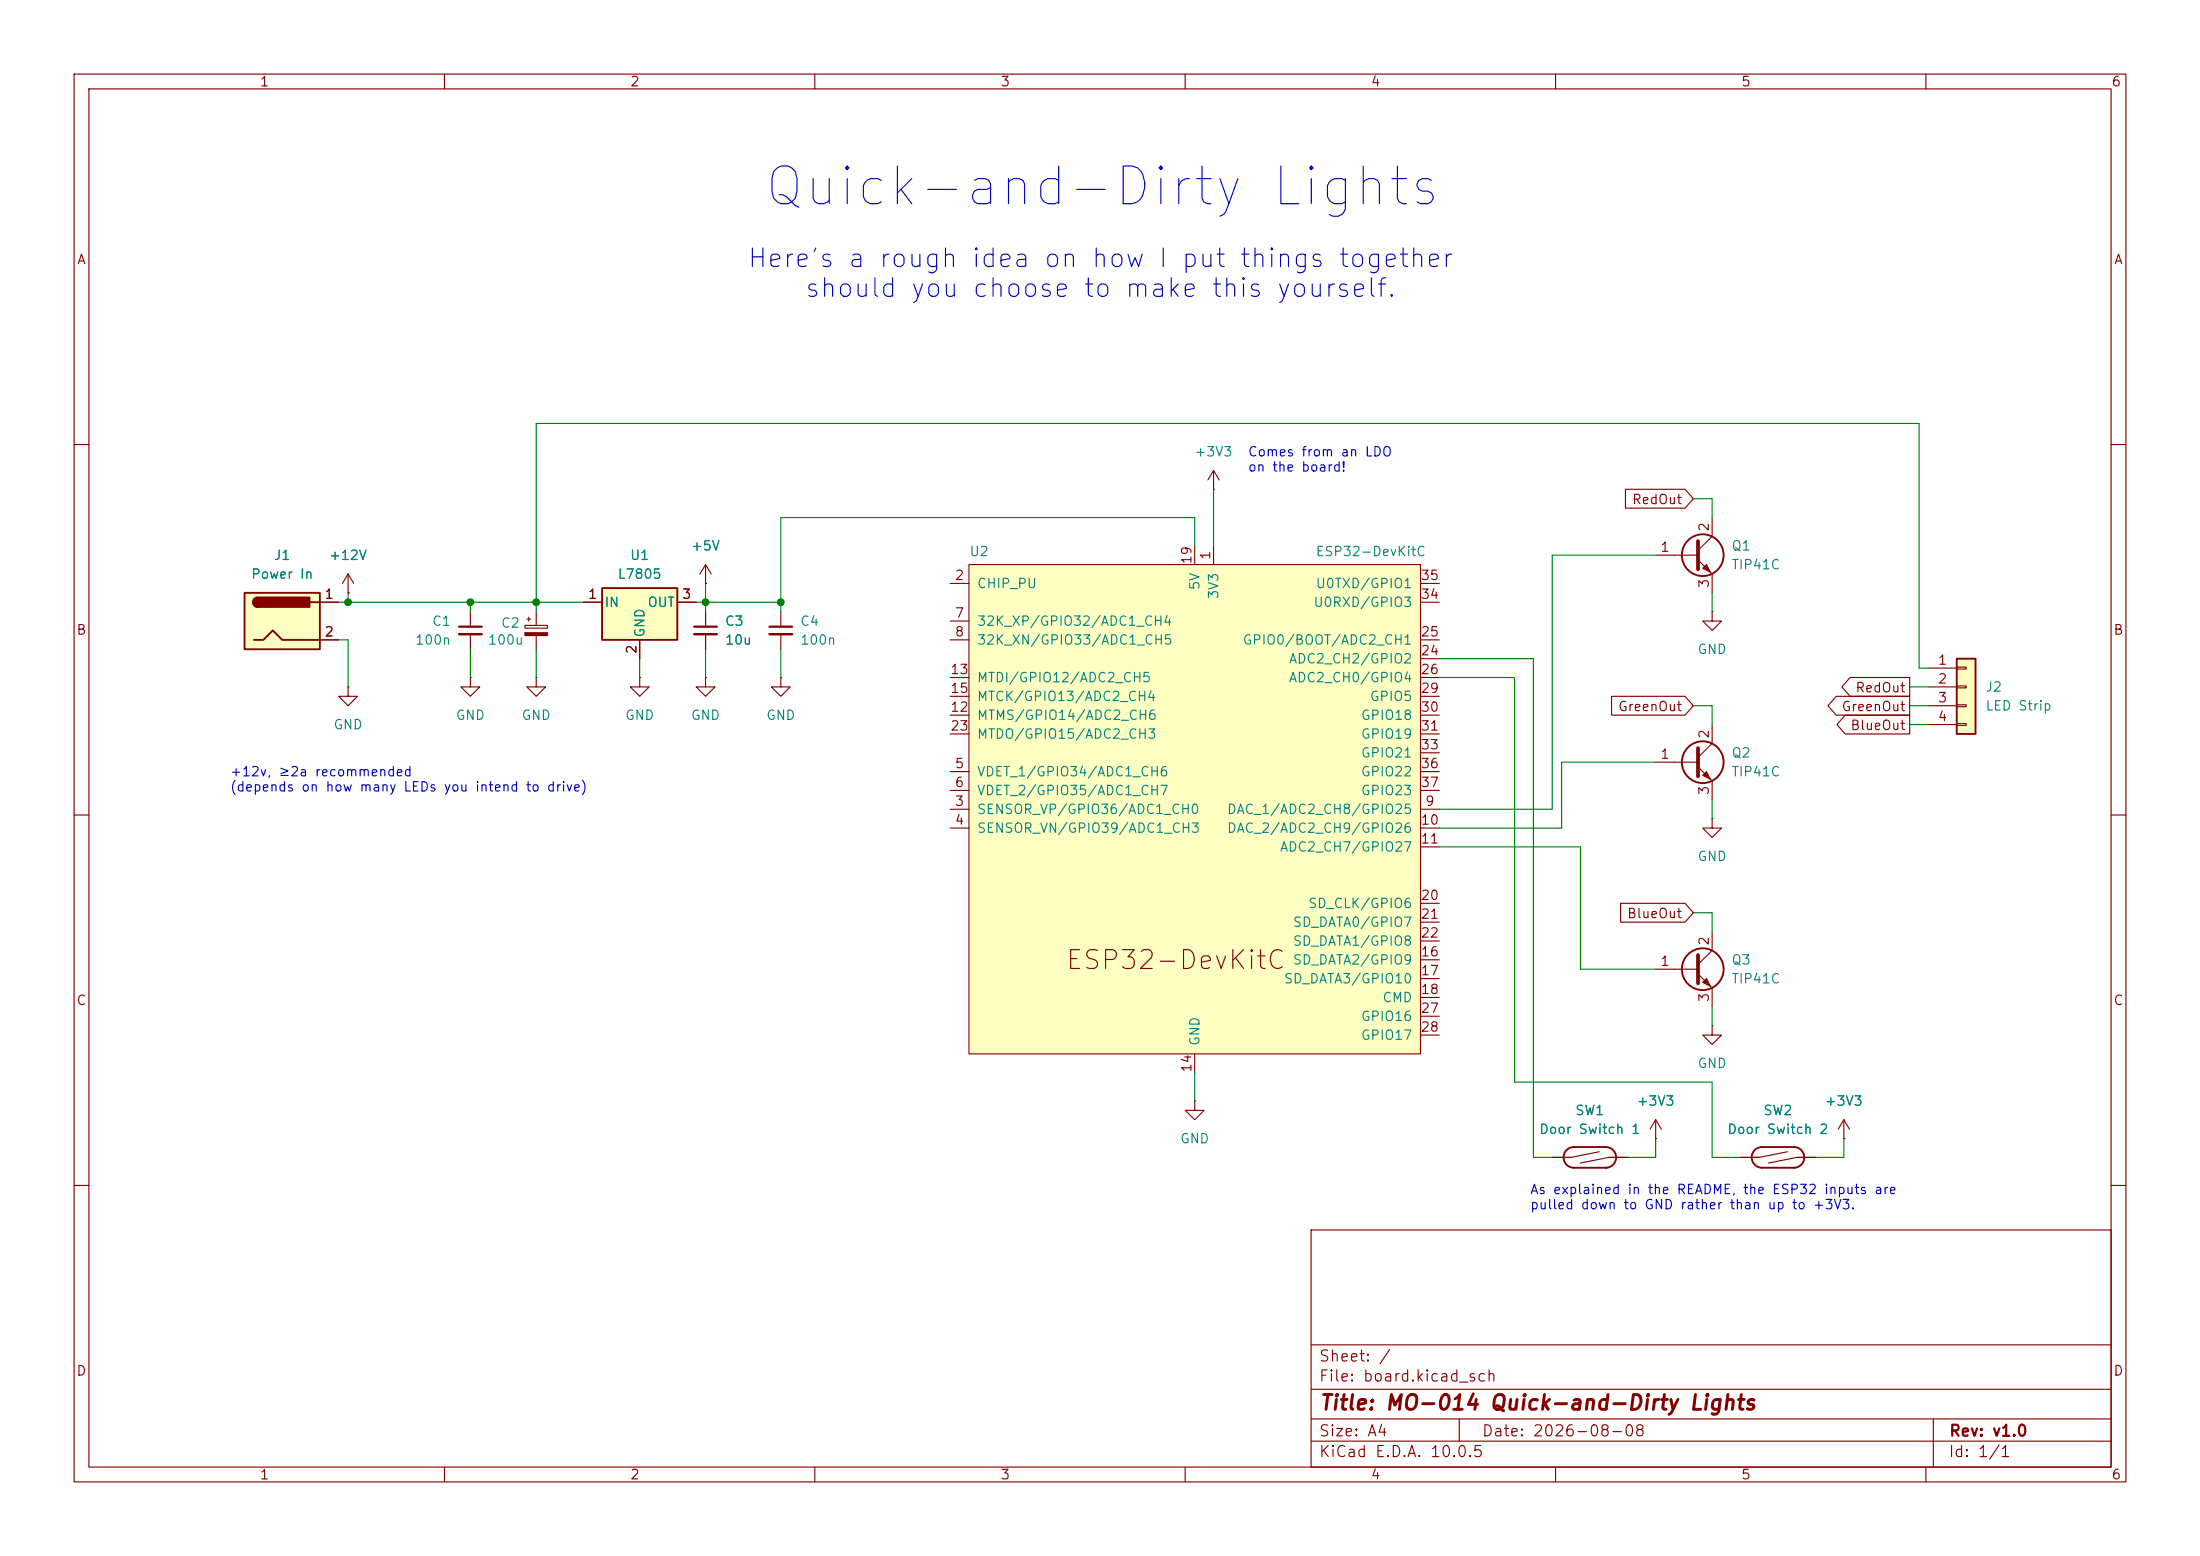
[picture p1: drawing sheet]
<svg xmlns="http://www.w3.org/2000/svg" width="297mm" height="210mm" viewBox="0 0 297 210" stroke-linecap="round" stroke-linejoin="round" font-family="sans-serif">
<g fill="none" stroke="#840000" stroke-width=".15">
<path d="M10 10h277v190h-277zM12 12h273v186h-273zM60 10v2M110 10v2M160 10v2M210 10v2M260 10v2M10 60h2M285 60h2M10 110h2M285 110h2M10 160h2"/>
<path d="M177 166h108v32h-108zM285 160h2M60 198v2M110 198v2M160 198v2M177 194.5h108M177 191.5h108M177 187.5h108M177 181.5h108M197 191.5v3M210 198v2M260 198v2"/>
<path d="M261 191.5v6.5"/>
</g>
<path d="M81.3 79.4h10.1v7h-10.1z" fill="#ffffc2"/>
<g fill="none" stroke="#840000" stroke-width=".25">
<path d="M81.3 79.4h10.1v7h-10.1z"/>
<circle cx="229.9" cy="102.9" r="2.82"/>
<circle cx="229.9" cy="130.8" r="2.82"/>
</g>
<g fill="none" stroke="#840000" stroke-width=".15">
<path d="M47 92.7v1.3h1.3l-1.3 1.3-1.3-1.3h1.3M47 92.7h.1M63.5 91.4v1.3h1.3l-1.3 1.3-1.3-1.3h1.3M63.5 91.4h.1M72.4 91.4v1.3h1.3l-1.3 1.3-1.3-1.3h1.3M72.4 91.4h.1M78.7 81.3h2.6M86.4 86.4v2.5M91.4 81.3h2.6M231.1 97.8v2.5l-1.9 1.9M223.5 102.9h5.7M229.2 103.5l1.9 1.9v2.6"/>
<path d="M231.1 110.5v1.3h1.3l-1.3 1.2-1.2-1.2h1.2M231.1 110.5h.1M223.5 130.8h5.7M229.2 131.4l1.9 2v2.5M231.1 125.7v2.6l-1.9 1.9"/>
</g>
<path d="M229.2 101v3.8M229.2 128.9v3.8" fill="none" stroke="#840000" stroke-width=".51"/>
<g fill="#840000" stroke="#840000" stroke-width=".15">
<path d="M229.9 132.6l.5-.5 .5 1z"/>
<path d="M229.9 104.6l.5-.5 .5 1.1z"/>
</g>
<path d="M264.2 88.9h2.5v10.2h-2.5z" fill="#ffffc2"/>
<path d="M264.2 88.9h2.5v10.2h-2.5zM216.8 157.6a1.4 1.4 0 0 0 1.4-1.4 1.4 1.4 0 0 0-1.4-1.4h-4.3a1.4 1.4 0 0 0-1.4 1.4 1.4 1.4 0 0 0 1.4 1.4h4.4M242.2 157.6a1.4 1.4 0 0 0 1.4-1.4 1.4 1.4 0 0 0-1.4-1.4h-4.3a1.4 1.4 0 0 0-1.4 1.4 1.4 1.4 0 0 0 1.4 1.4h4.4" fill="none" stroke="#840000" stroke-width=".25"/>
<g fill="none" stroke="#840000" stroke-width=".15">
<path d="M70.9 84.4h3v.4h-3zM71.1 83.6h.5M71.4 83.3v.5M72.4 82.6v1.8M72.4 85.8v1.8M260.3 90.2h3.9M260.3 92.7h3.9M260.3 95.3h3.9M260.3 97.8h3.9M264.2 90h1.2v.3h-1.2zM264.2 92.6h1.2v.2h-1.2zM264.2 95.1h1.2v.3h-1.2z"/>
<path d="M264.2 97.7h1.2v.2h-1.2zM161.3 148.6v1.3h1.3l-1.3 1.2-1.3-1.2h1.3M161.3 148.6h.1M215.9 155.4l-3.8 .8h-2.6M219.7 156.2h-2.5l-3.8 .8M241.3 155.4l-3.8 .8h-2.6M245.1 156.2h-2.5l-3.8 .8M248.9 153.7h.1M248.9 151.1l-.7 1.3M248.9 151.1l.8 1.3M248.9 151.1v2.6"/>
</g>
<path d="M70.9 85.4h3v.4h-3z" fill="#840000" stroke="#840000" stroke-width=".15"/>
<path d="M130.8 76.2h61v66h-61z" fill="#ffffc2"/>
<g fill="none" stroke="#840000" stroke-width=".15">
<path d="M47 77.5l-.8 1.2M47 77.5l.8 1.2M47 77.5v2.5M128.3 78.7h2.5M130.8 76.2h61v66h-61zM161.3 73.7v2.5M163.8 73.7v2.5M191.8 78.7h2.5M47 80h.1M63.5 82.6v2M63.5 85.6v2M128.3 83.8h2.5"/>
<path d="M128.3 86.4h2.5M128.3 96.5h2.5M128.3 91.4h2.5M128.3 94h2.5M128.3 99.1h2.5M191.8 86.4h2.5M191.8 96.5h2.5M191.8 91.4h2.5M191.8 94h2.5M191.8 99.1h2.5M191.8 88.9h2.5M191.8 81.3h2.5"/>
<path d="M231.1 82.6v1.2h1.3l-1.3 1.3-1.2-1.3h1.2M231.1 82.6h.1M128.3 109.2h2.5M128.3 111.8h2.5M128.3 104.1h2.5M128.3 106.7h2.5M191.8 109.2h2.5M191.8 111.8h2.5M191.8 104.1h2.5M191.8 106.7h2.5M191.8 114.3h2.5M191.8 101.6h2.5"/>
<path d="M191.8 129.5h2.5M191.8 132.1h2.5M191.8 134.6h2.5M191.8 121.9h2.5M191.8 124.5h2.5M191.8 127h2.5M191.8 137.2h2.5M191.8 139.7h2.5M161.3 142.2v2.6"/>
</g>
<path d="M62 84.6h3" fill="none" stroke="#840000" stroke-width=".3"/>
<path d="M62 85.6h3" fill="none" stroke="#840000" stroke-width=".33"/>
<path d="M33 80h10.2v7.6h-10.2z" fill="#ffffc2"/>
<g fill="none" stroke="#840000" stroke-width=".25">
<path d="M33 80h10.2v7.6h-10.2zM34.3 86.4h1.3l1.2-1.3 1.3 1.3h5.1M34.8 80.6a.64 .64 0 0 0-.6 .7 .64 .64 0 0 0 .6 .6M41.9 81.3h1.3"/>
<circle cx="229.9" cy="74.9" r="2.82"/>
</g>
<g fill="#840000" stroke="#840000" stroke-width=".25">
<path d="M34.3 80.8l.5-.2v1.3a.63 .63 0 0 1-.6-.4 .63 .63 0 0 1 .1-.7z"/>
<path d="M34.8 80.6h7v1.3h-7z"/>
</g>
<g fill="none" stroke="#840000" stroke-width=".15">
<path d="M95.2 78.7h.1M95.2 76.2v2.5M95.2 76.2l-.7 1.3M95.2 76.2l.8 1.3M163.8 66h.1M163.8 63.5l-.7 1.3M163.8 63.5l.8 1.3M163.8 63.5v2.5M219.4 66h8.1l1.1 1.3-1.1 1.3h-8.1zM223.5 74.9h5.7M229.2 75.6l1.9 1.9v2.5M231.1 69.9v2.5l-1.9 1.9"/>
<path d="M43.2 81.3h2.5M43.2 86.4h2.5M47 80h.1M78.7 81.3h2.6M86.4 91.4v1.3h1.2l-1.2 1.3-1.3-1.3h1.3M86.4 91.4h.1M86.4 86.4v2.5M91.4 81.3h2.6M95.2 91.4v1.3h1.3l-1.3 1.3-1.2-1.3h1.2M95.2 91.4h.1M95.2 82.6v2M95.2 85.6v2"/>
<path d="M105.4 91.4v1.3h1.3l-1.3 1.3-1.3-1.3h1.3M105.4 91.4h.1M105.4 82.6v2M105.4 85.6v2M217.6 94h9.9l1.1 1.3-1.1 1.2h-9.9zM247.9 94h9.9v2.5h-9.9l-1.1-1.2zM249.1 96.5h8.7v2.6h-8.7l-1.1-1.3zM249.8 91.4h8v2.6h-8l-1.1-1.3zM218.8 121.9h8.7l1.1 1.3-1.1 1.3h-8.7zM231.1 138.4v1.3h1.3l-1.3 1.3-1.2-1.3h1.2M231.1 138.4h.1M209.5 156.2h2.6"/>
<path d="M217.2 156.2h2.5M223.5 153.7h.1M223.5 151.1l-.7 1.3M223.5 151.1l.8 1.3M223.5 151.1v2.6M234.9 156.2h2.6M242.6 156.2h2.5M248.9 153.7h.1"/>
</g>
<path d="M93.7 84.6h3.1M103.9 84.6h3" fill="none" stroke="#840000" stroke-width=".3"/>
<path d="M93.7 85.6h3.1M103.9 85.6h3" fill="none" stroke="#840000" stroke-width=".33"/>
<path d="M229.2 73v3.8" fill="none" stroke="#840000" stroke-width=".51"/>
<path d="M229.9 76.7l.5-.5 .5 1z" fill="#840000" stroke="#840000" stroke-width=".15"/>
<g fill="none" stroke="#008400" stroke-width=".15">
<path d="M95.2 78.7v3.9M161.3 73.7v-3.8h-55.9v12.7M163.8 66v7.7M223.5 74.9h-14v34.3h-15.2M228.6 67.3h2.5v2.6M45.7 81.3h33M45.7 86.4h1.3v6.3M47 80v1.3M63.5 81.3v1.3M63.5 87.6v3.8M72.4 82.6v-25.4h186.7v33h1.2M72.4 87.6v3.8"/>
<path d="M86.4 88.9v2.5M94 81.3h11.4M95.2 87.6v3.8M105.4 87.6v3.8M194.3 91.4h10.2v54.7h26.6v10.1h3.8M194.3 88.9h12.7v67.3h2.5M228.6 95.3h2.5v2.5M231.1 80v2.6M257.8 92.7h2.5M257.8 97.8h2.5M257.8 95.3h2.5M194.3 114.3h19.1v16.5h10.1"/>
<path d="M223.5 102.9h-12.7v8.9h-16.5M231.1 108v2.5M228.6 123.2h2.5v2.5M231.1 135.9v2.5M161.3 144.8v3.8M223.5 153.7v2.5h-3.8M248.9 153.7v2.5h-3.8"/>
</g>
<g fill="#008400" stroke="#008400" stroke-width=".14">
<circle cx="72.4" cy="81.3" r=".46"/>
<circle cx="63.5" cy="81.3" r=".46"/>
<circle cx="47" cy="81.3" r=".46"/>
<circle cx="95.2" cy="81.3" r=".46"/>
<circle cx="105.4" cy="81.3" r=".46"/>
</g>
<text font-size="5.1" fill="#0000c2" x="102.7" y="29">Quick-and-Dirty Lights</text>
<g font-size="2.5" fill="#0000c2">
<text x="100.7" y="36.7">Here's a rough idea on how I put things together</text>
<text x="108.5" y="40.8">should you choose to make this yourself.</text>
</g>
<text font-size="2.5" fill="#840000" x="143.7" y="131.5">ESP32-DevKitC</text>
<text font-size="2" fill="#840000" x="178" y="190.8">Title: MO-014 Quick-and-Dirty Lights</text>
<g font-size="1.5" fill="#840000">
<text x="178" y="184.1">Sheet: /</text>
<text x="178" y="186.8">File: board.kicad_sch</text>
<text x="178" y="197">KiCad E.D.A. 10.0.5</text>
<text x="178" y="194.2">Size: A4</text>
<text x="200" y="194.2">Date: 2026-08-08</text>
<text x="263" y="197">Id: 1/1</text>
<text x="263" y="194.2">Rev: v1.0</text>
</g>
<g font-size="1.3" fill="#840000">
<text x="35" y="12">1</text>
<text x="85" y="12">2</text>
<text x="135" y="12">3</text>
<text x="185" y="12">4</text>
<text x="235" y="12">5</text>
<text x="285" y="12">6</text>
<text x="10.3" y="36">A</text>
<text x="285.3" y="36">A</text>
<text x="220.2" y="68.4">RedOut</text>
<text x="231" y="71.9" transform="rotate(-90 231 71.9)">2</text>
<text x="161.2" y="76.3" transform="rotate(-90 161.2 76.3)">19</text>
<text x="163.7" y="75.7" transform="rotate(-90 163.7 75.7)">1</text>
<text x="224.1" y="74.8">1</text>
<text x="43.7" y="81.1">1</text>
<text x="79.3" y="81.1">1</text>
<text x="92" y="81.1">3</text>
<text x="128.8" y="78.6">2</text>
<text x="128.8" y="83.7">7</text>
<text x="191.7" y="81.1">34</text>
<text x="191.7" y="78.6">35</text>
<text x="231" y="79.5" transform="rotate(-90 231 79.5)">3</text>
<text x="10.2" y="86">B</text>
<text x="43.7" y="86.2">2</text>
<text x="86.2" y="88.4" transform="rotate(-90 86.2 88.4)">2</text>
<text x="128.8" y="86.2">8</text>
<text x="191.7" y="88.8">24</text>
<text x="191.7" y="86.2">25</text>
<text x="285.2" y="86">B</text>
<text x="128.2" y="91.3">13</text>
<text x="128.2" y="93.8">15</text>
<text x="191.7" y="91.3">26</text>
<text x="191.7" y="93.8">29</text>
<text x="250.4" y="93.8">RedOut</text>
<text x="261.5" y="90">1</text>
<text x="261.5" y="92.6">2</text>
<text x="261.5" y="95.1">3</text>
<text x="128.2" y="96.4">12</text>
<text x="128.2" y="98.9">23</text>
<text x="191.7" y="96.4">30</text>
<text x="191.7" y="98.9">31</text>
<text x="191.7" y="101.5">33</text>
<text x="218.4" y="96.3">GreenOut</text>
<text x="231" y="99.8" transform="rotate(-90 231 99.8)">2</text>
<text x="248.5" y="96.3">GreenOut</text>
<text x="249.7" y="98.8">BlueOut</text>
<text x="261.5" y="97.7">4</text>
<text x="128.8" y="104">5</text>
<text x="128.8" y="106.5">6</text>
<text x="191.7" y="104">36</text>
<text x="191.7" y="106.5">37</text>
<text x="224.1" y="102.7">1</text>
<text x="231" y="107.4" transform="rotate(-90 231 107.4)">3</text>
<text x="128.8" y="109.1">3</text>
<text x="128.8" y="111.6">4</text>
<text x="191.7" y="111.6">10</text>
<text x="192.3" y="109.1">9</text>
<text x="191.7" y="114.2">11</text>
<text x="191.7" y="121.8">20</text>
<text x="191.7" y="124.3">21</text>
<text x="219.6" y="124.2">BlueOut</text>
<text x="191.7" y="129.4">16</text>
<text x="191.7" y="131.9">17</text>
<text x="191.7" y="126.9">22</text>
<text x="224.1" y="130.7">1</text>
<text x="231" y="127.7" transform="rotate(-90 231 127.7)">2</text>
<text x="10.2" y="136">C</text>
<text x="191.7" y="134.5">18</text>
<text x="191.7" y="137">27</text>
<text x="231" y="135.4" transform="rotate(-90 231 135.4)">3</text>
<text x="285.2" y="136">C</text>
<text x="191.7" y="139.6">28</text>
<text x="161.2" y="144.8" transform="rotate(-90 161.2 144.8)">14</text>
<text x="10.2" y="186">D</text>
<text x="285.2" y="186">D</text>
<text x="35" y="200">1</text>
<text x="85" y="200">2</text>
<text x="135" y="200">3</text>
<text x="185" y="200">4</text>
<text x="235" y="200">5</text>
<text x="285" y="200">6</text>
</g>
<g font-size="1.3" fill="#008484">
<text x="161.2" y="61.9">+3V3</text>
<text x="36.9" y="75.9">J1</text>
<text x="44.3" y="75.9">+12V</text>
<text x="85" y="75.9">U1</text>
<text x="93.2" y="74.6">+5V</text>
<text x="130.8" y="75.4">U2</text>
<text x="177.5" y="75.4">ESP32-DevKitC</text>
<text x="233.7" y="74.6">Q1</text>
<text x="233.7" y="77.2">TIP41C</text>
<text x="33.8" y="78.4">Power In</text>
<text x="81.5" y="82.2">IN</text>
<text x="83.3" y="78.4">L7805</text>
<text x="87.3" y="82.2">OUT</text>
<text x="131.8" y="79.7">CHIP_PU</text>
<text x="162.3" y="79.7" transform="rotate(-90 162.3 79.7)">5V</text>
<text x="164.8" y="81" transform="rotate(-90 164.8 81)">3V3</text>
<text x="177.2" y="82.2">U0RXD/GPIO3</text>
<text x="177.5" y="79.7">U0TXD/GPIO1</text>
<text x="55.9" y="87.3">100n</text>
<text x="58.2" y="84.8">C1</text>
<text x="65.8" y="87.3">100u</text>
<text x="67.5" y="85">C2</text>
<text x="87.3" y="86.1" transform="rotate(-90 87.3 86.1)">GND</text>
<text x="97.8" y="84.8">C3</text>
<text x="97.8" y="87.3">10u</text>
<text x="107.9" y="84.8">C4</text>
<text x="107.9" y="87.3">100n</text>
<text x="131.8" y="84.8">32K_XP/GPIO32/ADC1_CH4</text>
<text x="131.8" y="87.3">32K_XN/GPIO33/ADC1_CH5</text>
<text x="167.7" y="87.3">GPIO0/BOOT/ADC2_CH1</text>
<text x="173.9" y="89.9">ADC2_CH2/GPIO2</text>
<text x="229.1" y="88.6">GND</text>
<text x="131.8" y="92.4">MTDI/GPIO12/ADC2_CH5</text>
<text x="131.8" y="94.9">MTCK/GPIO13/ADC2_CH4</text>
<text x="173.9" y="92.4">ADC2_CH0/GPIO4</text>
<text x="184.8" y="94.9">GPIO5</text>
<text x="268" y="93.7">J2</text>
<text x="44.9" y="98.8">GND</text>
<text x="61.4" y="97.5">GND</text>
<text x="70.3" y="97.5">GND</text>
<text x="84.3" y="97.5">GND</text>
<text x="93.2" y="97.5">GND</text>
<text x="103.3" y="97.5">GND</text>
<text x="131.8" y="97.5">MTMS/GPIO14/ADC2_CH6</text>
<text x="131.8" y="100">MTDO/GPIO15/ADC2_CH3</text>
<text x="183.6" y="97.5">GPIO18</text>
<text x="183.6" y="100">GPIO19</text>
<text x="268" y="96.2">LED Strip</text>
<text x="131.8" y="105.1">VDET_1/GPIO34/ADC1_CH6</text>
<text x="131.8" y="107.6">VDET_2/GPIO35/ADC1_CH7</text>
<text x="183.6" y="102.6">GPIO21</text>
<text x="183.6" y="105.1">GPIO22</text>
<text x="183.6" y="107.6">GPIO23</text>
<text x="233.7" y="102.6">Q2</text>
<text x="233.7" y="105.1">TIP41C</text>
<text x="131.8" y="110.2">SENSOR_VP/GPIO36/ADC1_CH0</text>
<text x="131.8" y="112.7">SENSOR_VN/GPIO39/ADC1_CH3</text>
<text x="165.6" y="110.2">DAC_1/ADC2_CH8/GPIO25</text>
<text x="165.6" y="112.7">DAC_2/ADC2_CH9/GPIO26</text>
<text x="172.7" y="115.3">ADC2_CH7/GPIO27</text>
<text x="229.1" y="116.5">GND</text>
<text x="174.4" y="125.4">SD_DATA0/GPIO7</text>
<text x="176.5" y="122.9">SD_CLK/GPIO6</text>
<text x="174.4" y="130.5">SD_DATA2/GPIO9</text>
<text x="174.4" y="128">SD_DATA1/GPIO8</text>
<text x="233.7" y="130.5">Q3</text>
<text x="173.2" y="133">SD_DATA3/GPIO10</text>
<text x="186.5" y="135.6">CMD</text>
<text x="233.7" y="133">TIP41C</text>
<text x="162.3" y="141.3" transform="rotate(-90 162.3 141.3)">GND</text>
<text x="183.6" y="138.1">GPIO16</text>
<text x="183.6" y="140.7">GPIO17</text>
<text x="220.9" y="149.6">+3V3</text>
<text x="229.1" y="144.5">GND</text>
<text x="246.3" y="149.6">+3V3</text>
<text x="159.2" y="154.6">GND</text>
<text x="207.7" y="153.4">Door Switch 1</text>
<text x="212.6" y="150.8">SW1</text>
<text x="233.1" y="153.4">Door Switch 2</text>
<text x="238" y="150.8">SW2</text>
</g>
<g font-size="1.3" fill="#0000c2">
<text x="168.4" y="61.9">Comes from an LDO</text>
<text x="168.4" y="64">on the board!</text>
<text x="31" y="105.1">+12v, ≥2a recommended</text>
<text x="31" y="107.1">(depends on how many LEDs you intend to drive)</text>
<text x="206.5" y="161.5">As explained in the README, the ESP32 inputs are</text>
<text x="206.5" y="163.5">pulled down to GND rather than up to +3V3.</text>
</g>
</svg>
